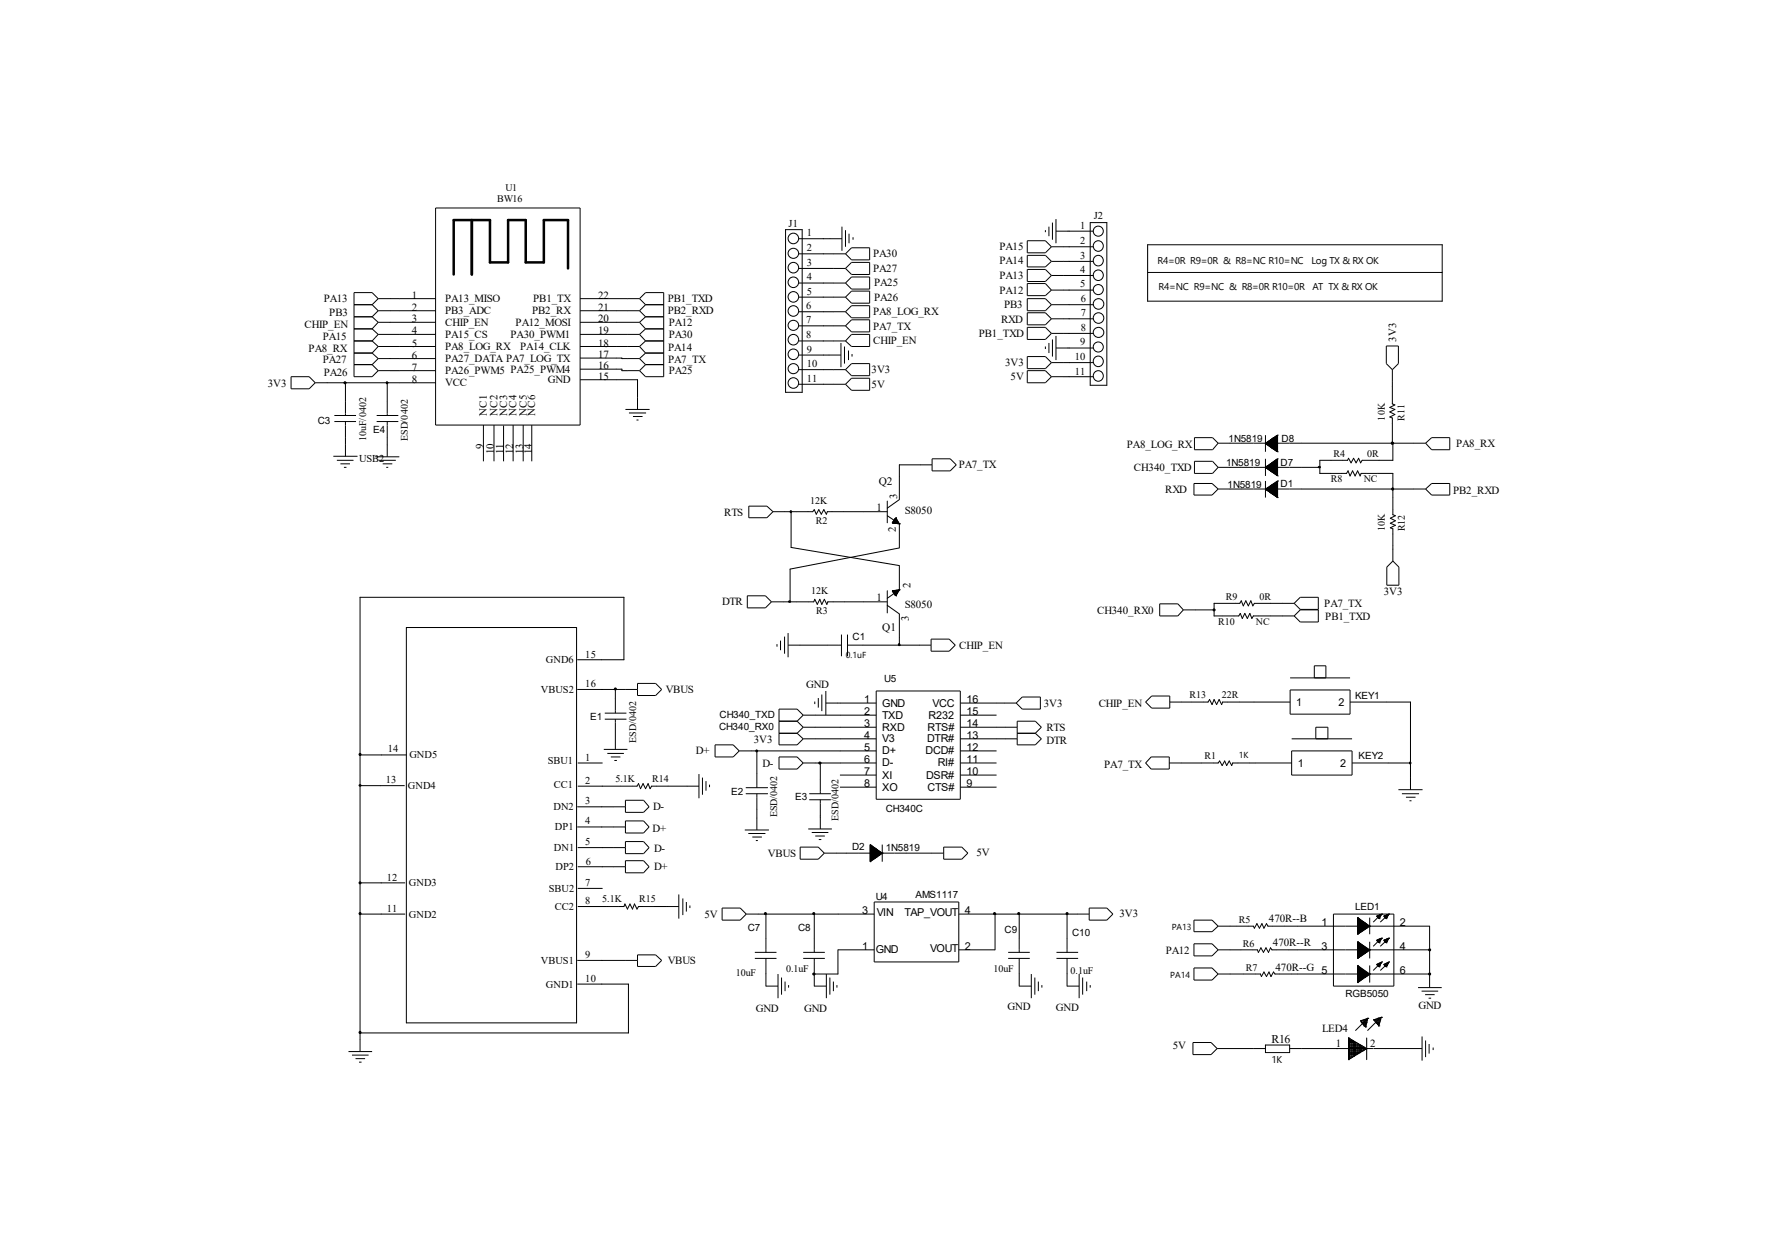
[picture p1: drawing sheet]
<svg xmlns="http://www.w3.org/2000/svg" width="297mm" height="210mm" viewBox="0 0 297 210" stroke-linecap="round" stroke-linejoin="round" font-family="sans-serif">
<g fill="none" stroke="#000" stroke-width=".17">
<path d="M73.2 35h24.3v36.5h-24.3zM132.1 38.6h2.8v27.4h-2.8zM141.6 38.1v4.1M142.2 38.7v2.8M142.7 39.3v1.6M143.4 39.9v.4M175.8 38.7v.3M176.4 38.1v1.6M177 37.4v2.9M177.5 36.8v4.1M183.3 37.4h2.8v27.4h-2.8zM183.8 38.9h-6.3"/>
<path d="M59.5 57.3h3.1M59.5 51.2h3.1M59.5 53.3h3.1M59.5 55.3h3.1M59.5 59.4h3.1M62.6 51.2l1 1M62.6 53.3l1 .9M62.6 55.3l1 .9M62.6 57.3l1 1M62.6 59.4l1 .9M63.6 50.2h9.6M63.6 52.2h9.6"/>
<path d="M63.6 54.2h9.6M63.6 56.2h9.6M63.6 58.3h9.6M63.6 50.2l-1-1h-3.1v14.1h3.1l1-1M63.6 50.2l-1 1M63.6 52.2l-1 1.1M63.6 54.2l-1 1.1M63.6 56.2l-1 1.1M63.6 58.3l-1 1.1M97.5 50.2h10M97.5 52.2h10M97.5 54.2h10"/>
<path d="M97.5 56.2h10M97.5 58.3h10M107.5 50.2l1-1h3.1v14.1h-3.1l-1-1M107.5 58.3l1 1.1M107.5 56.2l1 1.1M107.5 54.2l1 1.1M107.5 52.2l1 1.1M107.5 50.2l1 1M108.5 57.3h3.1M108.5 51.2h3.1M108.5 53.3h3.1M108.5 55.3h3.1"/>
<path d="M108.5 59.4h3.1M108.5 59.4l-1 .9M108.5 57.3l-1 1M108.5 55.3l-1 .9M108.5 53.3l-1 .9M108.5 51.2l-1 1M134.4 40.1h7.2M134.4 42.7h7.8M134.4 45.1h7.8M134.4 47.6h7.8M134.4 50h7.8M134.4 52.4h7.8"/>
<path d="M134.4 54.8h7.8M134.4 57.3h7.8M134.4 59.7h7M141.4 57.7v4M142 58.3v2.8M142.2 42.7l1-1h3v2h-3zM142.2 45.1l1-1h3v2h-3zM142.2 47.6l1-1h3v2h-3zM142.2 50l1-1.1h3v2.1h-3zM142.2 52.4l1-1h3v2h-3zM142.2 54.8l1-1h3v2h-3zM142.7 58.9v1.6"/>
<path d="M143.2 56.2h3v2.1h-3l-1-1zM143.3 59.5v.4M172.7 50.2h3.1l1 1-1 1h-3.1zM172.7 40.5h3.1l1 1-1 1h-3.1zM172.7 42.9h3.1l1 1-1 1h-3.1zM172.7 45.3h3.1l1 1-1 1h-3.1zM172.7 47.7h3.1l1 1.1-1 .9h-3.1zM172.7 52.6h3.1l1 1-1 1h-3.1zM172.7 55h3.1l1 1-1 1.1h-3.1zM172.7 59.9h3.1l1 1.1-1 1h-3.1zM175.8 58.3v.4M176.4 57.7v1.7"/>
<path d="M177 57.1v2.8M177.5 56.5v4M183.8 41.5h-7M183.8 43.9h-7M183.8 46.3h-7M183.8 48.8h-7M183.8 51.2h-7M183.8 53.6h-7M183.8 56h-7M183.8 58.5h-6.3M193 45.8h49.5M193 41.1h49.5v9.5h-49.5z"/>
<path d="M233.1 58.2h2v2.9l-1 1-1-1zM48.9 63.3h3.1l1 1-1 1.1h-3.1zM53 64.3h20.2M56 76.7h4.1M56.2 70.9h3.7M56.2 69.8h3.7M56.6 77.4h2.8M57.2 78h1.6M57.8 78.6h.5M58.1 64.3h.1M58.1 64.3v5.5M58.1 70.9v5.8"/>
<path d="M59.5 61.3h3.1M62.6 61.3l1 1M63.1 76.8h4M63.3 70.9h3.7M63.3 69.8h3.7M63.6 60.3h9.6M63.6 62.3h9.6M63.6 60.3l-1 1M63.7 77.4h2.8M64.3 78h1.7M64.9 78.6h.4M65.1 64.3h.1"/>
<path d="M65.1 64.3v5.5M65.1 70.9v5.9M81.3 71.5v6.1M83.1 71.5v6.1M84.7 71.5v6.1M86.3 71.5v6.1M88 71.5v6.1M89.4 71.5v6.1M97.5 60.2l10 .1M97.5 62.1h7.1v.2h2.9M97.5 63.8h9.7v5M105.2 68.8h4"/>
<path d="M105.7 69.4h2.9M106.4 70h1.6M107 70.6h.4M107.5 60.3l1 1M108.5 61.3h3.1M108.5 61.3l-1 1M134.4 62.1h7.8M134.4 64.6h7.8M142.2 62.1l1-1h3v2.1h-3zM143.2 63.6h3v2h-3l-1-1zM156.7 77.1h3.1l1 1-1 1.1h-3.1zM156.7 78.1h-5.5v5.9l-2 1.4"/>
<path d="M172.7 62.3h3.1l1 1-1 1h-3.1zM183.8 61h-7M183.8 63.3h-7M200.8 77.6h3.1l.9 1-.9 1h-3.1zM200.8 73.6h3.1l.9 .9-.9 1.1h-3.1zM204.8 74.5h34.9M212.8 78.6h.1M212.8 74.5h.1M212.8 73.2v2.7M212.8 77.1v2.9M212.8 78.6l2 1.4M212.8 78.7h2"/>
<path d="M212.8 74.5l2 1.4M212.8 74.7h2M212.8 74.6h2M212.9 78.5h1.9M212.9 74.4v.3M212.9 78.4v.3M212.9 74.8h1.9M213 78.8h1.8M213 74.3v.5M213 78.3v.4M213.1 74.3v.5h1.7M213.1 74.3h1.7"/>
<path d="M213.2 78.2v.7h1.6M213.2 74.9h1.6M213.3 78.1v.9h1.5M213.3 78.2h1.5M213.4 74.1v.9h1.4M213.4 74v1.1h1.4M213.4 74.1h1.4M213.5 78v1.2h1.3M213.6 77.9v1.3h1.2M213.6 78h1.2M213.7 73.8v1.5h1.1M213.8 73.7v1.7h1"/>
<path d="M213.8 73.8h1M213.9 77.7v1.7h.9M214 73.6v1.8M214.1 77.6v1.9M214.2 77.5v2.1h.6M214.2 77.6h.6M214.2 73.5v2.1h.6M214.5 77.4v2.4h.3M214.5 73.3v2.5h.3M214.5 77.2v2.6h.3M214.5 77.3h.3M214.5 73.2v2.7h.3"/>
<path d="M214.5 73.3h.3M214.7 77.1v2.9M214.8 77.1h.1M214.8 75.9h.1M214.8 73.2h.1M214.8 73.2v2.7M214.8 77.1v2.9M214.8 77.1l-2 1.5M214.8 77.2h-.2v2.7h.2M214.8 77.5h-.5v2.2h.5M214.8 77.6h-.8v1.9h.8M214.8 77.8h-1v1.5h1"/>
<path d="M214.8 78.1h-1.4v1h1.4M214.8 78.4h-1.9v.3h1.9M214.8 78.3h-1.7v.5M214.8 78.1h-1.4v.9M214.8 77.9h-1.1v1.3M214.8 77.7h-.8v1.7M214.8 77.4h-.4v2.3M214.8 74.4h-1.9v.3M214.8 74.3h-1.6v.5M214.8 74.2h-1.5v.7M214.8 74h-1.3v1.1M214.8 73.9h-1.2v1.3h1.2"/>
<path d="M214.8 73.7h-.9v1.7M214.8 73.7h-.8v1.7h.8M214.8 73.6h-.7v1.9h.7M214.8 73.5h-.5v2.1M214.8 73.4h-.4v2.3h.4M214.8 73.2h-.2v2.7M214.8 73.2h-.1v2.7h.1M214.8 73.2l-2 1.3M221.9 78.6h-17.1M234.1 62.1v5.8l.4 .2-.8 .4 .8 .3-.8 .5 .8 .4-.8 .4 .4 .2v4.2M234.2 74.5h.1M234.2 74.5v2.9h-5.2l-.2 .4-.4-.8-.4 .8-.4-.8-.4 .8-.5-.8-.1 .4h-4.7v2.2h4.5l.3-.4 .3 .8 .4-.8 .4 .8 .5-.8 .4 .8 .2-.4h5.3v6.9l.4 .2-.8 .4 .8 .4-.8 .5 .8 .3-.8 .4 .4 .2v5.4"/>
<path d="M239.7 74.5l1-.9h3.1v2h-3.1zM125.9 85.1h3l1.1 .9-1.1 1h-3zM130 86h6.7l.2-.3 .3 .7 .5-.7 .4 .7 .4-.7 .4 .7 .2-.4h10.1M133 86v6l18.2 3.1v4.1h-.6v1M149.2 84.2v3.7M149.2 99.3v3.7M149.2 86.7l2 1.4M150 99.3h.1M150 87.9h.1M150 99.3l.6 .9M150 99.3v.1h1.1M150 99.3h1.2"/>
<path d="M150 87.9h1.1v.2M150 87.9l1.2 .2M150.2 99.3v.4h.8M150.2 87.5v.5M150.2 87.6h.8v.5M150.3 87.5v.5M150.3 87.5h.6M150.4 99.8h.5M150.4 88v-.6h.4v.7M150.4 87.5h.5v.6h.3M150.5 99.3v.8h.2M150.5 87.1v.9"/>
<path d="M150.5 87.2h.2v.8M150.5 87.3h.2M150.5 99.2v1M150.6 87.1h.1M150.6 87h.1M150.6 87v1M150.6 87l.6 1.1M150.6 87l-.6 .9M150.7 99.2v.8h-.2M150.8 99.2v.7h-.4v-.6M150.9 99.2v.5h-.6v-.4M151 99.2v.4h-.9v-.3"/>
<path d="M151 87.7h-.9v.3M151 99.1v.4h-.9M151.1 88h-1.1v-.2h1v.3M151.1 99.1v.2M151.2 99.1l-2 1.5M151.2 99.1h.1M151.2 88.1h.1M151.2 99.1l-.6 1.1M151.2 99.1l-1.2 .2M151.2 88.1v4l-18.4 3.6v5.5M200.7 81.3h3.1l1 .9-1 1h-3.1zM204.8 82.2h34.9"/>
<path d="M212.8 82.2h.1M212.8 80.9v2.8M212.8 82.2l2 1.5M212.8 82.3h2M212.9 82.1v.2M212.9 82.4h1.9M213 82v.5h1.8M213.1 82v.5M213.1 82.5h1.7M213.1 82h1.7M213.3 81.9v.7h1.5M213.4 82.7h1.4"/>
<path d="M213.4 82.8h1.4M213.5 81.7v1.1M213.6 81.6v1.3h1.2M213.6 81.7h1.2M213.7 81.5v1.5h1.1M213.7 81.6h1.1M213.9 81.4v1.7h.9M214 81.4v1.7M214 81.4h.8M214.2 81.3v1.9M214.3 81.2v2.1h.5M214.4 81.1v2.3h.4"/>
<path d="M214.4 81.2h.4M214.5 81v2.4M214.5 81.1h.3M214.7 80.9v2.8h.1M214.8 80h.1M214.8 83.7h.1M214.8 80.9h.1M214.8 80.9v2.8M214.8 82.1h-1.9v.3M214.8 82h-1.6v.5M214.8 81.9h-1.4v.7M214.8 81.8h-1.4v.9"/>
<path d="M214.8 81.5h-1v1.5M214.8 81.4h-.8v1.7h.8M214.8 81.3h-.7v1.9h.7M214.8 81h-.3v2.5h.3M214.8 80.9h-.2v2.7h.2M214.8 80.9l-2 1.3M233.2 95.3l1-1 1 1v3.1h-2zM234.2 82.2h.1M239.7 82.2l1-.9h3.1v1.9h-3.1zM68.3 105.5h28.6v66.5h-28.6zM97.1 110.9h7.8v-10.5h-44.4v76.4M97.1 115.9h10.1"/>
<path d="M101.7 119.9h3.6M103.5 115.9v4M107.2 114.9h3l1.1 1-1.1 1h-3zM125.6 100.2h3.1l1 1-1 1h-3.1zM129.7 101.2h7.1l.2-.4 .4 .8 .4-.8 .4 .8 .4-.8 .4 .8 .2-.4h10M130.6 108.3v.4M131.2 107.7v1.6M131.9 107v2.9M132.5 108.5h9M132.5 106.4v4.1M137 117.9v.5M137.6 117.3v1.7"/>
<path d="M138.2 116.8v2.7M138.9 118.2h8.4M138.9 116.2v4M141.5 106.7v3.6M142.5 108.5h14M142.5 106.7v3.6M147.3 116.2h14.2v18.2h-14.2zM149.2 101.8l2 1.4v5.3M150.6 100.2h.1M151.2 108.5h.1M156.5 107.4h3.1l1 1.1-1 1h-3.1zM161.5 118.2h9.4"/>
<path d="M171.9 117.2h3v2h-3l-1-1zM192.6 118l1-1h3.1v2h-3.1zM195 101.5h3l1 1-1 1h-3zM196.7 118h6.4l.3-.4 .4 .8 .3-.8 .5 .8 .4-.8 .4 .8 .2-.4h11.3M204.1 102.5h-5.1M216.9 116h10.1v4.1h-10.1zM216.9 114h10.1M217.6 101.4h-6.7l-.2 .5-.4-.9-.4 .9-.4-.9-.5 .9-.3-.9-.3 .4h-4.3v2.1h4.2l.2-.4 .4 .9 .4-.9 .4 .9 .4-.9 .4 .9 .2-.5h6.9M217.6 103.5l1-1h3.1v2.1h-3.1zM218.6 100.4h3.1v2h-3.1l-1-1zM221 114v-2.1h1.9v2.1M227 118h10.2v14.8"/>
<path d="M60.5 132.1h7.5M60.5 126.9h7.7M97.1 135.6h8.1M97.1 139h8.1M97.2 128.3h4.1M97.2 132.2h9.9l.3-.5 .3 .9 .4-.9 .4 .9 .5-.9 .3 .9 .3-.4h7.9M101.5 126h4M101.7 120.9h3.6M102.1 126.7h2.8M102.7 127.3h1.6M103.3 127.8h.4M103.5 120.9v5.1"/>
<path d="M105.2 134.5h3l.9 1.1-.9 1h-3zM105.2 138h3l.9 1-.9 1h-3zM117.5 130.1v4.1M118.1 130.7v2.9M118.7 131.3v1.6M119.3 131.9v.4M120.2 125.2h3.1l1 1-1 1.1h-3.1zM124.3 126.2h23M125.2 139.5h4.1M125.4 133.4h3.7M125.4 132.4h3.7M127.3 126.2h.1"/>
<path d="M127.3 126.2v6.2M127.3 133.4v6.1M131 121.2h3M131 127.3h3l1 1-1 1h-3zM131 123.3h3M134 121.2l1 1.1M134 123.3l1 .9M135 128.3h12.3M135 120.2h12.3M135 122.3h12.3M135 124.2h12.3M135 120.2l-1-1h-3v6h3l1-1"/>
<path d="M135 122.3l-1 1M135 120.2l-1 1M135.9 139.4h4M136.1 133.4h3.6M136.1 134.5h3.6M136.5 140h2.8M137.9 128.3h.1M137.9 128.3v5.1M137.9 134.5v4.9M141.2 130.3h6.1M141.2 132.3h6.1M161.5 128.3h6.1"/>
<path d="M161.5 120.2h6.1M161.5 122.3h9.5M161.5 124.2h9.5M161.5 126.2h6.1M161.5 130.3h6.1M161.5 132.3h6.1M171 121.2h3.1l1 1.1-1 1 1 .9-1 1h-3.1zM171 123.3h3.1M193.5 127.3h3.1v2h-3.1l-.9-1zM196.6 128.3h8.2l.3-.4 .4 .8 .4-.8 .3 .8 .5-.8 .4 .8 .2-.4h9.9M217.2 124.2h10.1M217.2 126.2h10.1v4.1h-10.1z"/>
<path d="M221.2 124.2v-1.9h2.1v1.9M235.1 132.8h4.1M235.7 133.4h2.9M236.4 134h1.6M237 134.6h.3M237.2 128.3h-9.9M60.5 153.7h7.6M60.5 148.4h7.6M97.2 142.5h8M97.2 145.7h8M97.2 149.4h4.1M97.2 152.4h7.7l.2-.4 .4 .8 .4-.8 .4 .8 .4-.8 .4 .8 .3-.4h6.7"/>
<path d="M105.2 144.7h3l.9 1-.9 1h-3zM105.2 141.5h3l.9 1-.9 1h-3zM114.1 150.4v4M114.8 151v2.8M115.4 151.6v1.6M116 152.2v.5M121.4 152.7h3.1l1 1-1 1h-3.1zM125.5 153.7h21.5M125.8 140.1h2.9M126.5 140.7h1.6M127.1 141.3h.3M128.8 153.7v6.4"/>
<path d="M134.5 142.4h3.1l1 1-1 1h-3.1zM136.9 153.7v6.4M137.1 140.5h1.6M137.7 141.1h.4M138.6 143.4h20.1M146.3 144.9h.1M146.3 142h.1M146.3 142.5h.8v1.8M146.3 142v2.9M146.3 142l2 1.4M146.3 142.1h.1v2.7h-.1M146.3 142.2h.3v2.5h-.3"/>
<path d="M146.3 144.5h.5M146.3 144.4h.7M146.3 144.4h.8M146.3 144.3h.9M146.3 142.7h1v1.5h-1M146.3 144.1h1.2M146.3 144h1.3M146.3 143.9h1.4M146.3 143.8h1.5M146.3 143.8h1.6M146.3 143.7h1.8M146.3 143.6h1.9"/>
<path d="M146.3 143.5h2M146.3 143.3h2v.2M146.3 143.3h1.8v.3M146.3 143.2h1.7v.5M146.3 143.1h1.5v.7M146.3 143h1.4v.8M146.3 142.9h1.3v1M146.3 142.8h1.2v1.2M146.3 142.7h1.1v1.4M146.3 142.6h.9v1.7M146.3 142.4h.6v2M146.3 142.3h.4"/>
<path d="M146.3 142.2h.4v2.3M146.5 142.2v2.5M146.6 142.2v2.4h-.3M146.8 142.4v2M147 142.5v1.9M147 151.6h14.2v10.1h-14.2zM147 159.7h-6.1v4h-4M147.2 142.7v1.5M147.7 143v.8M147.9 143.2v.5M148.2 143.3v.2M148.3 143.4h.1"/>
<path d="M148.3 142v2.9M148.3 143.4l-2 1.5M158.7 142.4h3l1 1-1 1h-3zM161.2 153.7h21.9M167.3 153.7h.1M167.3 153.7v6h-6.1M171.4 153.7v6.4M179.4 153.7v6.4M183.1 152.7h3l1 1-1 1h-3zM200.7 154.7h3.1l1 1-1 .9h-3.1zM200.7 158.7h3.1l1 1-1 1h-3.1zM204.8 159.7h6.6l.2 .4 .4-.8 .4 .8 .5-.8 .4 .8 .3-.8 .3 .4h26.5"/>
<path d="M204.8 155.7h5.9l.2 .3 .4-.7 .5 .7 .4-.7 .3 .7 .4-.7 .3 .4h27.2v10.3M224.2 153.7h10.2v12.1h-10.2zM228.3 157.1h.1M228.3 154.3h.1M228.3 158.3h.1M228.3 154.3h.1v2.7h-.1M228.3 154.4h.2v2.5M228.3 154.3v2.8M228.3 158.3v2.8M228.3 154.3l2 1.4M228.3 156.9h.3M228.3 154.5h.4v2.3h-.4"/>
<path d="M228.3 154.6h.5v2.1h-.5M228.3 154.8h.6v1.8h-.6M228.3 156.5h.8M228.3 156.5h.9M228.3 156.4h1.1M228.3 156.3h1.1M228.3 156.2h1.3M228.3 156.1h1.4M228.3 156h1.6M228.3 156h1.7M228.3 155.9h1.7M228.3 155.8h1.9"/>
<path d="M228.3 155.6h1.9v.1M228.3 155.5h1.7v.3M228.3 155.4h1.7v.5M228.3 155.4h1.6v.6M228.3 155.3h1.4v.7M228.3 155.2h1.3v.9M228.3 155.1h1.2v1.1M228.3 155h1.1v1.3M228.3 154.9h1v1.5M228.3 154.9h.8v1.6M228.3 154.7h.6v1.9M228.3 158.4h.1v2.6h-.1"/>
<path d="M228.3 158.5h.3v2.4M228.3 158.6h.4v2.3h-.4M228.3 158.7h.5v2.1h-.5M228.3 158.8h.6v1.9h-.6M228.3 158.8h.7v1.7M228.3 158.9h.8v1.6M228.3 159h1v1.4M228.3 159.1h1.1v1.3M228.3 159.2h1.2v1.1M228.3 159.3h1.3v.9M228.3 159.3h1.4v.8M228.3 159.4h1.6v.6"/>
<path d="M228.3 159.5h1.7v.4M228.3 159.6h1.8v.2M228.3 158.3l2 1.4M228.3 159.9h1.7M228.3 159.9h1.9M228.3 159.8h2M228.3 154.3v2.7M228.3 158.4v2.6M228.5 158.5v2.5M228.6 154.5v2.3M228.9 158.8v1.9M229 154.9v1.6"/>
<path d="M229.2 154.9v1.5M229.2 159v1.4M229.4 155.1v1.1M229.4 159.2v1.1M229.8 155.4v.6M229.8 159.4v.6M230 159.6v.3M230.1 155.6v.2M230.2 155.7h.1M230.2 159.7h.1M230.2 159.7v.1M230.3 155.7h.1"/>
<path d="M230.3 159.7h.1M230.3 154.3v2.8M230.3 158.3v2.8M230.3 155.7l-2 1.4M230.3 159.7l-2 1.4M231.5 154h.1M231.5 158.1h.1M231.5 154l.4 .4M231.5 154h.7M231.5 158.1l.4 .4M231.5 158.1h.7M231.6 154v.2"/>
<path d="M231.6 158.1v.1M231.6 154.2h.5M231.6 158.2h.5M231.7 153.9v.4h.3M231.8 153.9v.5M231.8 157.9v.6M231.9 154.4h.1M231.9 158.5h.1M231.9 153.8h.3M231.9 153.8v.6M231.9 157.8v.7M232.1 153.8l-1.2 1.2"/>
<path d="M232.1 153.8v.3l-.6-.1M232.1 157.7v.5l-.6-.1M232.1 157.9l-1.2 1.2M232.2 153.7v.2h-.6v.4h.4v-.5l.2-.1M232.2 157.7h.1M232.2 157.7l-.2 .1v.5h-.4v-.3h.6v-.3h.1M232.2 157.9h-.5v.5h.3M232.3 153.7h.1M232.3 157.7h.1M232.3 153.7l-.8 .3M232.3 153.7l-.4 .7M232.3 157.7l-.8 .4"/>
<path d="M232.3 157.7l-.4 .8M232.7 154h.1M232.7 158.1h.1M232.7 154l.4 .4M232.7 158.1l.4 .4M232.7 154.1h.6M232.7 154v.2M232.7 158.1v.1M232.7 158.2h.6M232.9 154.3h.4M232.9 153.9v.4M232.9 158v.4"/>
<path d="M232.9 158.3h.4M233 153.9v.5M233.1 154.4h.1M233.1 158.5h.1M233.1 157.9v.6M233.3 153.8v.4h-.5M233.3 157.8v.4h-.5M233.3 153.8l-1.2 1.2M233.3 153.8v.2h-.6M233.3 157.9l-1.2 1.2M233.4 153.7v.2h-.6v.4M233.4 153.8h-.3v.6"/>
<path d="M233.4 158h-.6v.3M233.4 157.7v.2h-.4v.6M233.5 153.7h.1M233.5 157.7h.1M233.5 153.7l-.3 .1v.5h-.2M233.5 153.7l-.8 .3M233.5 153.7l-.4 .7M233.5 157.8h-.3v.6h-.2M233.5 157.7h-.2v.4h-.6M233.5 157.7l-.8 .4M233.5 157.7l-.4 .8M240.4 159.7h.1"/>
<path d="M58.6 176.8h4M59.2 177.4h2.8M59.8 178h1.6M60.4 178.6h.4M97.1 161.5h10.1M97.1 165.4h8.6v8.3h-45.2M107.2 160.5h3l1.1 1-1.1 1h-3zM126.9 161.1h3.7M126.9 160.1h3.7M128.8 161.1v4.7h2M130.8 163.7v4.1M131.4 164.3v2.9"/>
<path d="M132 165v1.6M132.6 165.6v.4M135 161.1h3.7M135 160.1h3.7M136.9 161.1v4.7h2M136.9 163.7h.1M138.9 163.7v4.1M139.5 164.3v2.9M140.1 165v1.6M140.7 165.6v.4M169.5 161.1h3.6M169.5 160.1h3.6"/>
<path d="M171.4 161.1v4.7h2M173.4 163.7v4.1M174 164.3v2.9M174.6 165v1.6M175.2 165.6v.4M177.6 161.1h3.7M177.6 160.1h3.7M179.4 161.1v4.7h2M181.4 163.7v4.1M182 164.3v2.9M182.7 165v1.6M183.3 165.6v.4"/>
<path d="M200.6 175.3h3l1 1-1 1h-3zM200.7 162.7h3.1l1 1-1 1.1h-3.1zM204.6 176.3h8.2M204.8 163.7h7.1l.2 .5 .4-.8 .4 .8 .5-.8 .3 .8 .4-.8 .3 .3h26M212.8 175.7h4v1.3h-4zM226.7 178.1h.1M226.7 174.5h.1M226.7 175.7h2.1v1.3h-2.1M226.7 174.5v3.6M226.7 177.9h.4M226.7 177.7h.7M226.7 175.1h1.1v2.4h-1.1"/>
<path d="M226.7 177.3h1.4M226.7 177.1h1.7M226.7 176.7h2.4M226.7 176.5h2.7M226.7 174.5l3.1 1.8M226.7 176.1h2.7M226.7 175.9h2.4M226.7 175.5h1.7M226.7 175.3h1.4M226.7 174.9h.7M226.7 174.7h.4M226.9 174.6v3.4"/>
<path d="M227.2 174.8v3.1M227.3 174.8v2.9M227.6 174.9v2.7M227.9 175.2v2.2M228.2 175.3v2M228.3 161.1h.1M228.3 165.2h.1M228.3 162.4h.1M228.3 162.3h.1M228.3 160.1h1.6M228.3 162.3v2.9M228.3 162.5h.1v2.6h-.1"/>
<path d="M228.3 162.6h.3v2.3M228.3 162.6h.4v2.3h-.4M228.3 162.7h.5v2.1h-.5M228.3 162.8h.6v1.9M228.3 162.9h.7v1.7M228.3 163h.8v1.6M228.3 163.1h1v1.3M228.3 163.2h1.1v1.2h-1.1M228.3 163.2h1.2v1.1M228.3 163.3h1.3v1M228.3 163.4h1.5v.7M228.3 163.5h1.6v.6"/>
<path d="M228.3 163.6h1.7v.3M228.3 163.7h1.8v.1M228.3 161h.3M228.3 160.6h.7M228.3 160.5h.9M228.3 160.4h1.1M228.3 160.3h1.3M228.3 160.2h1.4M228.3 160h1.7M228.3 162.3l2 1.4M228.3 165h.3M228.3 164.8h.6"/>
<path d="M228.3 164.7h.7M228.3 164.6h.9M228.3 164.5h1M228.3 164.3h1.3M228.3 164.3h1.4M228.3 164.2h1.6M228.3 164.1h1.7M228.3 164h1.7M228.3 163.9h1.9M228.3 163.8h2M228.3 175.4v1.7M228.3 162.5v2.6"/>
<path d="M228.5 162.6v2.4M228.6 175.6v1.4M228.8 171.6h.1M228.8 171.6l.6 .9M228.8 171.6h1.1M228.9 162.8v2M228.9 171.9h1M228.9 171.5v.5M228.9 175.9v.9M229.2 171.4v.8h.5M229.2 175.9v.8M229.2 163.1v1.4"/>
<path d="M229.4 176v.5M229.4 172.5l.2 .1M229.4 172.5h.3M229.4 163.2v1.1M229.6 172.6h.1M229.6 171.4v1.2M229.6 176.2v.2M229.7 163.4v.8M229.8 176.3h.1M229.8 171.3v.7h-.8M229.8 174.5v3.6M229.8 176.3l-3.1 1.8"/>
<path d="M230 171.2h.1M230 171.4h-.6v1.1M230 171.2l-2.1 2M230 171.2l-1.2 .4M230 171.2l-.4 1.4M230 163.6v.4M230.2 163.7h.1M230.2 163.7v.1M230.3 163.7h.1M230.3 162.3v2.9M230.3 163.7l-2 1.5M230.8 176.3h-14"/>
<path d="M231 171.4h.1M231 176.3h8.1M231 171.4h1.2M231 171.4l.6 .8M231.1 171.6h1M231.2 171.4v.3M231.3 171.9h.7M231.4 171.3v.7M231.5 162.1h.1M231.5 162.1l.4 .5M231.5 162.1h.7M231.5 172h.4"/>
<path d="M231.6 162.1v.2M231.6 172.2h.3M231.6 172.2l.2 .3M231.6 162.3h.5M231.8 172.5h.1M231.8 171.1v1.4M231.8 162v.5M231.9 162.6h.1M231.9 162.5h.1M231.9 161.9v.7M232 171.1v.7M232 171.2l-2 2"/>
<path d="M232.1 161.8v.4l-.6-.1M232.1 162l-1.2 1.2M232.2 171.2h-.6v1M232.2 171h.1M232.2 171l-1.2 .4M232.2 171l-.4 1.5M232.2 162h-.5v.5h.3M232.2 161.7v.2h-.2v.5h-.3M232.3 161.7h.1M232.3 161.8h-.1v.3h-.6v.3M232.3 161.7l-.8 .4M232.3 161.7l-.4 .9"/>
<path d="M232.7 162.1h.1M232.7 162.1l.4 .5M232.7 162.1v.2M232.7 162.2h.6M232.9 162.1v.4M232.9 162.4h.3M233.1 162.6h.1M233.1 162v.6M233.3 161.9v.4h-.5v-.2h.6M233.3 162l-1.2 1.2M233.4 161.8v.2h-.4v.5h.2v-.6h.3M233.5 161.7h.1"/>
<path d="M233.5 161.7l-.2 .1v.3h-.6M233.5 161.7l-.8 .4M233.5 161.7l-.4 .9M238.4 166h4M239 166.6h2.8M239.1 174.2v4.1M239.6 167.2h1.6M239.7 174.9v2.8M240.2 167.8h.4M240.3 175.5v1.6M240.4 163.7h.1M241 176.1v.4"/>
<circle cx="184.7" cy="38.9" r=".85"/>
<circle cx="133.4" cy="49.9" r=".89"/>
<circle cx="133.4" cy="47.5" r=".89"/>
<circle cx="133.4" cy="40.1" r=".89"/>
<circle cx="133.4" cy="57.1" r=".89"/>
<circle cx="133.4" cy="59.6" r=".89"/>
<circle cx="133.4" cy="45" r=".89"/>
<circle cx="133.4" cy="52.3" r=".89"/>
<circle cx="133.4" cy="42.6" r=".87"/>
<circle cx="133.4" cy="54.7" r=".87"/>
<circle cx="184.6" cy="41.3" r=".86"/>
<circle cx="184.6" cy="43.8" r=".86"/>
<circle cx="184.6" cy="46.3" r=".86"/>
<circle cx="184.7" cy="48.7" r=".85"/>
<circle cx="184.7" cy="58.3" r=".85"/>
<circle cx="184.7" cy="51.1" r=".89"/>
<circle cx="184.7" cy="53.5" r=".89"/>
<circle cx="184.7" cy="55.9" r=".87"/>
<circle cx="133.4" cy="64.4" r=".89"/>
<circle cx="133.4" cy="62" r=".87"/>
<circle cx="184.6" cy="60.7" r=".86"/>
<circle cx="184.6" cy="63.2" r=".86"/>
</g>
<path d="M79.3 37v9.1M95.5 45.1v-8.1h-4.1v7.1h-3v-7.1h-3v7.1h-3v-7.1h-6.1v9.1" fill="none" stroke="#000" stroke-width=".42"/>
<g fill="#000" stroke="#000" stroke-width=".17">
<path d="M65 64.2h.2l-.1 .3z" fill-rule="evenodd"/>
<path d="M221.7 78.4l.3 .1-.2 .2-.1-.1z" fill-rule="evenodd"/>
<path d="M132.9 85.9h.2l-.1 .3z" fill-rule="evenodd"/>
<path d="M234.1 82.1h.1l-.1 .3z" fill-rule="evenodd"/>
<path d="M234.1 82.1h.1l-.1 .3z" fill-rule="evenodd"/>
<path d="M132.6 101l.3 .1-.1 .2-.2-.1z" fill-rule="evenodd"/>
<path d="M151.1 108.3h.2l-.1 .2z" fill-rule="evenodd"/>
<path d="M60.4 131.9l.3 .1-.2 .2-.1-.1z" fill-rule="evenodd"/>
<path d="M127.1 126.1h.2l-.1 .3z" fill-rule="evenodd"/>
<path d="M237 128.2h.2l-.1 .2z" fill-rule="evenodd"/>
<circle cx="58" cy="64.3" r=".17"/>
<circle cx="234.1" cy="74.5" r=".17"/>
<circle cx="103.5" cy="115.8" r=".17"/>
<circle cx="204.1" cy="102.5" r=".17"/>
<circle cx="60.5" cy="126.8" r=".17"/>
<circle cx="137.8" cy="128.3" r=".17"/>
<circle cx="60.5" cy="148.4" r=".17"/>
<circle cx="60.5" cy="153.6" r=".17"/>
<circle cx="128.7" cy="153.6" r=".17"/>
<circle cx="136.8" cy="153.6" r=".17"/>
<circle cx="167.2" cy="153.6" r=".17"/>
<circle cx="171.3" cy="153.6" r=".17"/>
<circle cx="179.4" cy="153.6" r=".17"/>
<circle cx="240.4" cy="159.7" r=".17"/>
<circle cx="60.5" cy="173.6" r=".17"/>
<circle cx="136.8" cy="163.7" r=".17"/>
<circle cx="240.4" cy="163.7" r=".17"/>
</g>
<text font-size="2" x="213.8" y="175.3">R16</text>
<g font-size="1.9">
<text x="147.7" y="81.6">Q2</text>
<text x="148.3" y="106">Q1</text>
</g>
<g font-size="1.8">
<text x="132.6" y="38.2">J1</text>
<text x="135.6" y="39.7">1</text>
<text x="181.6" y="38.4">1</text>
<text x="181.6" y="41">2</text>
<text x="183.9" y="36.9">J2</text>
<text x="135.6" y="42.2">2</text>
<text x="135.6" y="44.7">3</text>
<text x="135.6" y="47.1">4</text>
<text x="146.8" y="45.7">PA27</text>
<text x="146.8" y="43.3">PA30</text>
<text x="168.1" y="46.9">PA13</text>
<text x="168.1" y="44.5">PA14</text>
<text x="168.1" y="42">PA15</text>
<text x="181.6" y="43.5">3</text>
<text x="181.6" y="45.9">4</text>
<text x="54.4" y="50.8">PA13</text>
<text x="55.4" y="53.1">PB3</text>
<text x="69.3" y="50.2">1</text>
<text x="69.3" y="52.2">2</text>
<text x="74.8" y="50.8">PA13_MISO</text>
<text x="74.8" y="52.8">PB3_ADC</text>
<text x="89.5" y="52.8">PB2_RX</text>
<text x="89.7" y="50.8">PB1_TX</text>
<text x="100.6" y="52.3">21</text>
<text x="100.6" y="50.2">22</text>
<text x="112.3" y="52.8">PB2_RXD</text>
<text x="112.3" y="50.8">PB1_TXD</text>
<text x="135.6" y="52">6</text>
<text x="135.6" y="49.5">5</text>
<text x="146.8" y="53">PA8_LOG_RX</text>
<text x="147" y="50.6">PA26</text>
<text x="147" y="48.1">PA25</text>
<text x="168.1" y="49.4">PA12</text>
<text x="168.8" y="51.7">PB3</text>
<text x="181.6" y="48.3">5</text>
<text x="181.7" y="50.8">6</text>
<text x="181.7" y="53.2">7</text>
<text x="51.2" y="55.1">CHIP_EN</text>
<text x="51.9" y="59.2">PA8_RX</text>
<text x="54.3" y="57.2">PA15</text>
<text x="69.3" y="54.2">3</text>
<text x="69.3" y="56.2">4</text>
<text x="69.3" y="58.3">5</text>
<text x="74.8" y="54.8">CHIP_EN</text>
<text x="74.8" y="56.8">PA15_CS</text>
<text x="74.8" y="58.8">PA8_LOG_RX</text>
<text x="85.8" y="56.8">PA30_PWM1</text>
<text x="86.7" y="54.8">PA12_MOSI</text>
<text x="87.5" y="58.9">PA14_CLK</text>
<text x="100.6" y="58.3">18</text>
<text x="100.6" y="56.2">19</text>
<text x="100.6" y="54.2">20</text>
<text x="112.3" y="58.9">PA14</text>
<text x="112.4" y="56.9">PA30</text>
<text x="112.4" y="54.9">PA12</text>
<text x="135.6" y="54.3">7</text>
<text x="135.6" y="56.9">8</text>
<text x="135.6" y="59.3">9</text>
<text x="146.8" y="57.8">CHIP_EN</text>
<text x="146.8" y="55.5">PA7_TX</text>
<text x="164.6" y="56.7">PB1_TXD</text>
<text x="168.3" y="54.4">RXD</text>
<text x="181.6" y="58.1">9</text>
<text x="181.7" y="55.6">8</text>
<text x="234.8" y="57.4" transform="rotate(-90 234.8 57.4)">3V3</text>
<text x="45" y="65">3V3</text>
<text x="54.3" y="61">PA27</text>
<text x="54.4" y="63.2">PA26</text>
<text x="69.3" y="60.3">6</text>
<text x="69.3" y="62.3">7</text>
<text x="69.3" y="64.3">8</text>
<text x="74.8" y="60.9">PA27_DATA PA7_LOG_TX</text>
<text x="74.8" y="62.9">PA26_PWM5 PA25_PWM4</text>
<text x="74.8" y="64.9">VCC</text>
<text x="92.1" y="64.4">GND</text>
<text x="100.6" y="63.8">15</text>
<text x="100.6" y="62.1">16</text>
<text x="100.6" y="60.1">17</text>
<text x="112.3" y="61.1">PA7_TX</text>
<text x="112.4" y="62.9">PA25</text>
<text x="135.6" y="61.7">10</text>
<text x="135.6" y="64.2">11</text>
<text x="146.6" y="65.2">5V</text>
<text x="146.6" y="62.7">3V3</text>
<text x="169" y="61.5">3V3</text>
<text x="169.9" y="63.9">5V</text>
<text x="180.7" y="60.5">10</text>
<text x="180.7" y="63">11</text>
<text x="81.9" y="69.9" transform="rotate(-90 81.9 69.9)">NC1</text>
<text x="83.6" y="69.9" transform="rotate(-90 83.6 69.9)">NC2</text>
<text x="85.3" y="69.9" transform="rotate(-90 85.3 69.9)">NC3</text>
<text x="86.9" y="69.9" transform="rotate(-90 86.9 69.9)">NC4</text>
<text x="88.6" y="69.9" transform="rotate(-90 88.6 69.9)">NC5</text>
<text x="90" y="69.9" transform="rotate(-90 90 69.9)">NC6</text>
<text x="60.4" y="77.6">USB2</text>
<text x="81.3" y="75.4" transform="rotate(-90 81.3 75.4)">9</text>
<text x="83.1" y="76.4" transform="rotate(-90 83.1 76.4)">10</text>
<text x="84.7" y="76.4" transform="rotate(-90 84.7 76.4)">11</text>
<text x="86.3" y="76.4" transform="rotate(-90 86.3 76.4)">12</text>
<text x="88" y="76.4" transform="rotate(-90 88 76.4)">13</text>
<text x="89.4" y="76.4" transform="rotate(-90 89.4 76.4)">14</text>
<text x="189.5" y="75.4">PA8_LOG_RX</text>
<text x="244.8" y="75.2">PA8_RX</text>
<text x="150.9" y="83.8" transform="rotate(-90 150.9 83.8)">3</text>
<text x="161.2" y="78.7">PA7_TX</text>
<text x="190.7" y="79.2">CH340_TXD</text>
<text x="195.9" y="82.9">RXD</text>
<text x="244.3" y="83">PB2_RXD</text>
<text x="121.7" y="86.7">RTS</text>
<text x="147.4" y="85.9">1</text>
<text x="150.6" y="89.4" transform="rotate(-90 150.6 89.4)">2</text>
<text x="152.1" y="86.4">S8050</text>
<text x="121.4" y="101.8">DTR</text>
<text x="147.4" y="101">1</text>
<text x="153.1" y="98.8" transform="rotate(-90 153.1 98.8)">2</text>
<text x="232.7" y="100">3V3</text>
<text x="152.1" y="102.2">S8050</text>
<text x="152.8" y="104.4" transform="rotate(-90 152.8 104.4)">3</text>
<text x="184.5" y="103.2">CH340_RX0</text>
<text x="222.7" y="102.1">PA7_TX</text>
<text x="222.8" y="104.2">PB1_TXD</text>
<text x="91.8" y="111.5">GND6</text>
<text x="98.4" y="110.6">15</text>
<text x="161.3" y="109.1">CHIP_EN</text>
<text x="90.9" y="116.5">VBUS2</text>
<text x="98.4" y="115.5">16</text>
<text x="111.9" y="116.5">VBUS</text>
<text x="135.5" y="115.7">GND</text>
<text x="145.3" y="118.2">1</text>
<text x="148.3" y="118.8">GND</text>
<text x="156.8" y="118.8">VCC</text>
<text x="162.5" y="118.2">16</text>
<text x="175.5" y="118.8">3V3</text>
<text x="184.7" y="118.8">CHIP_EN</text>
<text x="217.9" y="118.6">1</text>
<text x="225.1" y="118.6">2</text>
<text x="126.7" y="124.9">3V3</text>
<text x="145.3" y="120.2">2</text>
<text x="145.3" y="122.3">3</text>
<text x="145.3" y="124.2">4</text>
<text x="148.3" y="120.8">TXD</text>
<text x="148.3" y="122.8">RXD</text>
<text x="148.3" y="124.8">V3</text>
<text x="155.9" y="124.8">DTR#</text>
<text x="156" y="122.8">RTS#</text>
<text x="156.1" y="120.8">R232</text>
<text x="162.5" y="124.2">13</text>
<text x="162.5" y="122.3">14</text>
<text x="162.5" y="120.2">15</text>
<text x="175.9" y="122.9">RTS</text>
<text x="175.9" y="125.1">DTR</text>
<text x="64.9" y="131.7">13</text>
<text x="65.2" y="126.5">14</text>
<text x="68.8" y="127.5">GND5</text>
<text x="92.1" y="128.5">SBU1</text>
<text x="98.4" y="127.9">1</text>
<text x="98.4" y="131.7">2</text>
<text x="117" y="126.8">D+</text>
<text x="128.2" y="128.9">D-</text>
<text x="145.3" y="126.2">5</text>
<text x="145.3" y="128.3">6</text>
<text x="145.3" y="130.3">7</text>
<text x="148.3" y="126.8">D+</text>
<text x="148.3" y="128.9">D-</text>
<text x="148.3" y="130.9">XI</text>
<text x="155.6" y="126.8">DCD#</text>
<text x="155.7" y="130.9">DSR#</text>
<text x="157.7" y="128.9">RI#</text>
<text x="162.5" y="130.3">10</text>
<text x="162.5" y="128.3">11</text>
<text x="162.5" y="126.2">12</text>
<text x="185.7" y="129">PA7_TX</text>
<text x="218.2" y="128.9">1</text>
<text x="225.3" y="128.9">2</text>
<text x="68.6" y="132.7">GND4</text>
<text x="93.1" y="136.2">DN2</text>
<text x="93.1" y="132.5">CC1</text>
<text x="98.4" y="135.2">3</text>
<text x="109.8" y="136.2">D-</text>
<text x="145.3" y="132.3">8</text>
<text x="148.3" y="132.9">XO</text>
<text x="156" y="132.9">CTS#</text>
<text x="162.5" y="132.3">9</text>
<text x="93.1" y="143.1">DN1</text>
<text x="93.3" y="139.6">DP1</text>
<text x="98.4" y="138.6">4</text>
<text x="98.4" y="142.1">5</text>
<text x="109.7" y="139.8">D+</text>
<text x="110" y="143.3">D-</text>
<text x="164.2" y="143.9">5V</text>
<text x="65" y="148.1">12</text>
<text x="68.8" y="149">GND3</text>
<text x="92.3" y="149.9">SBU2</text>
<text x="93.4" y="146.3">DP2</text>
<text x="98.4" y="149">7</text>
<text x="98.5" y="145.4">6</text>
<text x="110" y="146.3">D+</text>
<text x="129.1" y="144.1">VBUS</text>
<text x="65" y="153.2">11</text>
<text x="68.8" y="154.3">GND2</text>
<text x="93.3" y="153">CC2</text>
<text x="98.4" y="152">8</text>
<text x="118.4" y="154.3">5V</text>
<text x="145" y="153.7">3</text>
<text x="147.4" y="154">VIN</text>
<text x="152.1" y="154">TAP_VOUT</text>
<text x="162.2" y="153.7">4</text>
<text x="188.2" y="154.1">3V3</text>
<text x="213.3" y="155">470R--B</text>
<text x="222.2" y="155.7">1</text>
<text x="235.4" y="155.7">2</text>
<text x="98.4" y="161.1">9</text>
<text x="145" y="159.7">1</text>
<text x="147.2" y="160.3">GND</text>
<text x="156.4" y="160.1">VOUT</text>
<text x="162.2" y="159.7">2</text>
<text x="196" y="160.4">PA12</text>
<text x="214" y="159.1">470R--R</text>
<text x="222.2" y="159.7">3</text>
<text x="235.4" y="159.7">4</text>
<text x="90.9" y="162.1">VBUS1</text>
<text x="91.8" y="166">GND1</text>
<text x="98.4" y="165">10</text>
<text x="112.3" y="162.1">VBUS</text>
<text x="214.4" y="163.2">470R--G</text>
<text x="222.2" y="163.7">5</text>
<text x="235.4" y="163.7">6</text>
<text x="127.1" y="170.2">GND</text>
<text x="135.2" y="170.2">GND</text>
<text x="169.4" y="169.8">GND</text>
<text x="177.5" y="169.9">GND</text>
<text x="222.3" y="173.5">LED4</text>
<text x="238.5" y="169.6">GND</text>
<text x="197.2" y="176.3">5V</text>
<text x="224.6" y="176">1</text>
<text x="230.4" y="176">2</text>
</g>
<g font-size="1.7">
<text x="83.6" y="33.9">BW16</text>
<text x="85" y="32.2">U1</text>
<text x="194.6" y="44.5">R4=0R R9=0R &amp; R8=NC R10=NC</text>
<text x="220.5" y="44.5">Log TX &amp; RX OK</text>
<text x="194.8" y="48.7">R4=NC R9=NC &amp; R8=0R R10=0R</text>
<text x="220.7" y="48.7">AT TX &amp; RX OK</text>
<text x="53.4" y="71.3">C3</text>
<text x="232.8" y="70.7" transform="rotate(-90 232.8 70.7)">10K</text>
<text x="236.1" y="70.7" transform="rotate(-90 236.1 70.7)">R11</text>
<text x="61.6" y="74.2" transform="rotate(-90 61.6 74.2)">10uF/0402</text>
<text x="62.7" y="72.7">E4</text>
<text x="68.6" y="74.2" transform="rotate(-90 68.6 74.2)">ESD/0402</text>
<text x="206.6" y="74.3">1N5819</text>
<text x="215.5" y="74.3">D8</text>
<text x="224.2" y="76.9">R4</text>
<text x="229.9" y="76.9">0R</text>
<text x="206.2" y="78.3">1N5819</text>
<text x="206.4" y="82">1N5819</text>
<text x="215.3" y="78.3">D7</text>
<text x="215.3" y="81.8">D1</text>
<text x="223.8" y="81.1">R8</text>
<text x="229.3" y="81.1">NC</text>
<text x="136.2" y="84.7">12K</text>
<text x="137.2" y="88">R2</text>
<text x="232.8" y="89.3" transform="rotate(-90 232.8 89.3)">10K</text>
<text x="236.2" y="89.3" transform="rotate(-90 236.2 89.3)">R12</text>
<text x="136.4" y="99.8">12K</text>
<text x="206.1" y="100.9">R9</text>
<text x="211.8" y="100.9">0R</text>
<text x="137.2" y="103.2">R3</text>
<text x="143.3" y="107.5">C1</text>
<text x="204.8" y="105.1">R10</text>
<text x="211.2" y="105.1">NC</text>
<text x="148.7" y="114.7">U5</text>
<text x="200" y="117.3">R13</text>
<text x="205.4" y="117.3">22R</text>
<text x="227.8" y="117.4">KEY1</text>
<text x="99.2" y="121">E1</text>
<text x="106.9" y="124.9" transform="rotate(-90 106.9 124.9)">ESD/0402</text>
<text x="120.9" y="122.8">CH340_RX0</text>
<text x="121" y="120.7">CH340_TXD</text>
<text x="103.5" y="131.5">5.1K</text>
<text x="109.6" y="131.5">R14</text>
<text x="202.5" y="127.6">R1</text>
<text x="228.4" y="127.6">KEY2</text>
<text x="122.9" y="133.7">E2</text>
<text x="130.6" y="137.4" transform="rotate(-90 130.6 137.4)">ESD/0402</text>
<text x="133.7" y="134.5">E3</text>
<text x="148.9" y="136.6">CH340C</text>
<text x="141" y="138" transform="rotate(-90 141 138)">ESD/0402</text>
<text x="143.3" y="142.9">D2</text>
<text x="148.9" y="143.1">1N5819</text>
<text x="101.3" y="151.7">5.1K</text>
<text x="107.4" y="151.7">R15</text>
<text x="147.2" y="151.3">U4</text>
<text x="153.9" y="151">AMS1117</text>
<text x="208.3" y="155.2">R5</text>
<text x="227.8" y="153">LED1</text>
<text x="125.7" y="156.5">C7</text>
<text x="134.2" y="156.5">C8</text>
<text x="168.9" y="156.9">C9</text>
<text x="180.2" y="157.3">C10</text>
<text x="209" y="159.3">R6</text>
<text x="123.7" y="164">10uF</text>
<text x="132.2" y="163.4">0.1uF</text>
<text x="167.1" y="163.4">10uF</text>
<text x="180" y="163.7">0.1uF</text>
<text x="209.5" y="163.3">R7</text>
<text x="226.2" y="167.6">RGB5050</text>
<text x="213.8" y="178.7">1K</text>
</g>
<g font-size="1.5">
<text x="142.2" y="110.7">0.1uF</text>
<text x="208.3" y="127.4">1K</text>
<text x="197" y="156.4">PA13</text>
<text x="196.8" y="164.4">PA14</text>
</g>
</svg>
